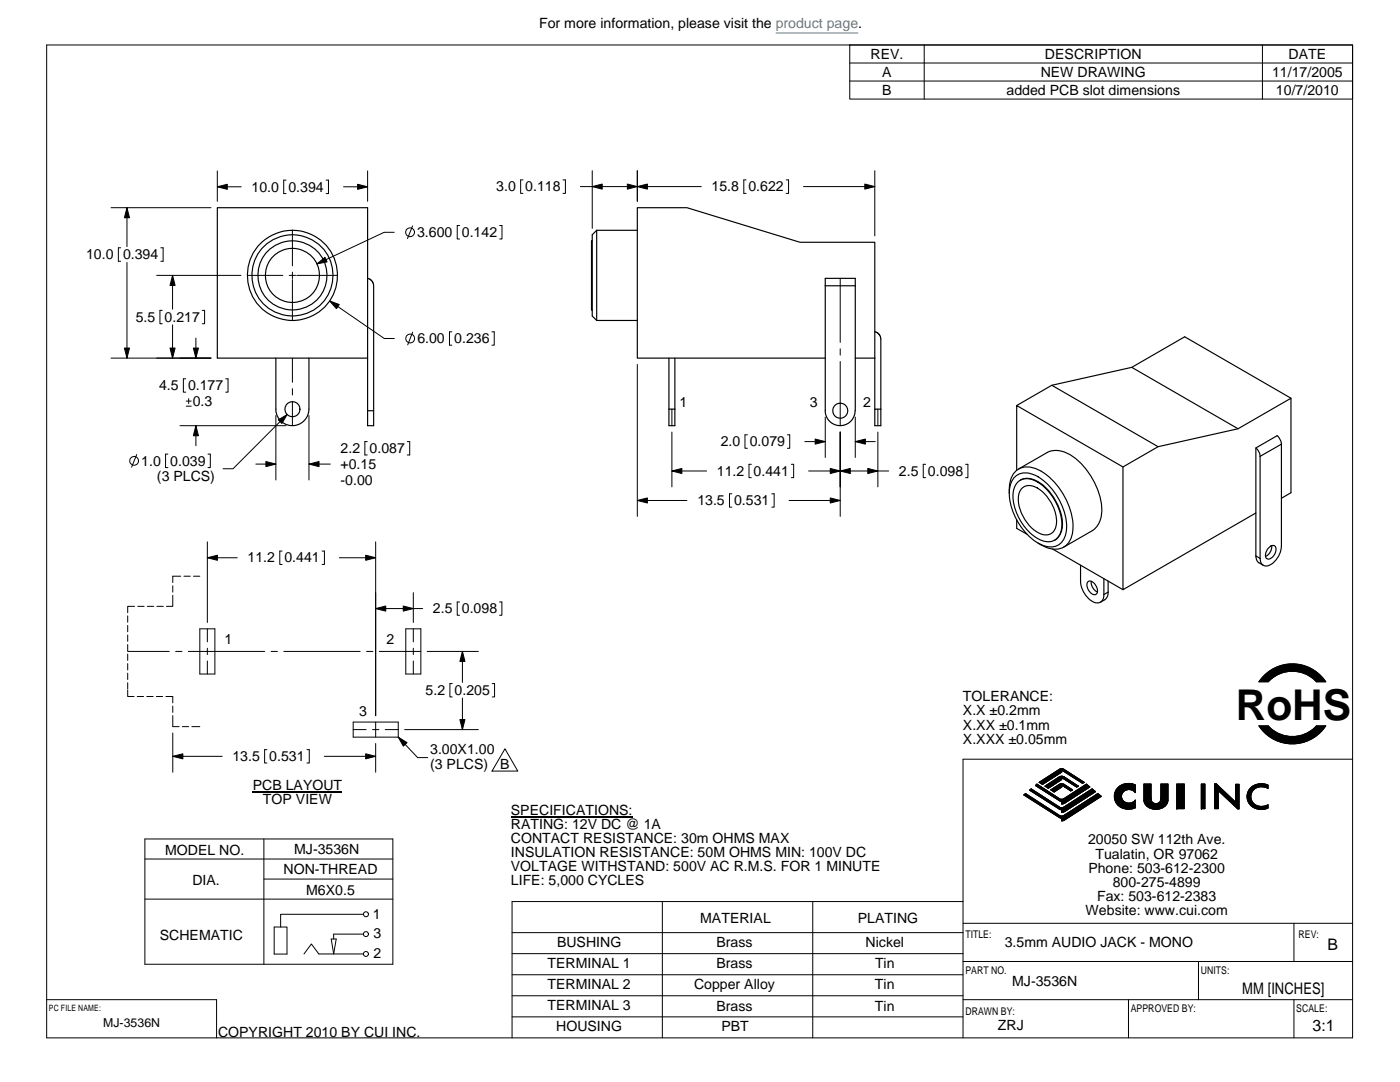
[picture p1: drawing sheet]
<svg xmlns="http://www.w3.org/2000/svg" width="279mm" height="216mm" viewBox="0 0 279 216" stroke-linecap="round" stroke-linejoin="round" font-family="sans-serif">
<g fill="none" stroke="#000" stroke-width=".2">
<path d="M9.3 9h260.6v198.1h-260.6zM169.6 9h100.3v10.8h-100.3zM169.6 16.2h100.3M169.6 12.6h100.3M184.4 9v10.8M251.9 9v10.8M43.4 37.3h4.7M43.4 34.1v6.1M57.1 35.9h-.5v2.7h.5M65.1 35.9h.5v2.7h-.5M68.6 37.3h4.8M73.4 34.1v6.1"/>
<path d="M104.4 35.9h-.5v2.7h.5M112.4 35.9h.4v2.7h-.4M118.2 34.1v11.5M127.2 34.1v6.1M140 37.2h-24.2M148.9 35.9h-.5v2.7h.5M156.9 35.9h.5v2.7h-.5M160.4 37.2h14.2M174.6 34.1v13M22.2 41.4h19.9M24.1 49.4h-.5v2.7h.5M25.3 41.4v7.8"/>
<path d="M25.3 52.4v19.1M31.3 54.9h16.8M32.1 49.4h.5v2.7h-.5M34.4 54.9v6.8M49.4 54.9h7.1M57.7 54.9h1.3M58.4 55.8v8.1M58.4 46v7M58.4 54.3v1.3M59.2 54.9h8.2M78.7 46.4h-2l-13.5 6.3M82.3 45.1l-1 2.5"/>
<path d="M91.7 45h-.5v2.7h.5M99.7 45h.5v2.7h-.5M167.7 55.5v12.8M22.2 71.5h19.9M32.4 61.9h-.5v2.7h.5M34.4 64.8v6.7M37.1 75.6h-.5v2.7h.5M37.7 79.5v1M39.1 67.5v4M40.4 61.9h.4v2.7h-.4M45 75.6h.5v2.7h-.5M58.4 71.5v4.8"/>
<path d="M58.4 77.6v1.2M65.8 60l10.9 7.5h2M82.4 66.3l-1 2.5M90.2 66.2h-.5v2.7h.5M98.2 66.2h.4v2.7h-.4M127.2 72.7v30.3M167.7 69.6v1.3M167.7 72.1v12.8M27.3 90.7l-1 2.5M33.5 90.6h-.5v2.7h.5M35.9 84.9h21.2M37.2 81h1"/>
<path d="M37.2 80h1M39.1 84.9v4M41.5 90.6h.5v2.7h-.5M51.1 92.6h4M55.1 82.9v12.9M57.3 82.7l-10.8 10.8h-2M58.4 80.1v4.8M61.7 92.6h4.2M61.7 82.9v12.9M73.3 88.1h-.5v2.7h.5M81.3 88.1h.5v2.7h-.5M127.2 99.9h9.9"/>
<path d="M134.1 81.6v3.3M134.1 86.2v11M134.1 94h6.9M146 98.5h-.4v2.7h.4M149.2 86.8h-.5v2.7h.5M149.9 92.6h-.4v2.7h.4M154 98.5h.5v2.7h-.5M157.1 86.8h.5v2.7h-.5M157.5 99.9h10.2M157.9 92.6h.5v2.7h-.5M160.6 88.1h4.1M161.4 94h16"/>
<path d="M164.7 83.2v8.1M167.7 86.2v16.8M170.7 83.2v8.1M170.7 88.1h4M175.2 81.6v3.3M175.2 86.2v11M184.7 92.6h-.4v2.7h.4M192.7 92.6h.5v2.7h-.5M34.5 118.8v2.2h-1.3M34.5 116.9v1.3M36.1 115h-1.6v1.2M36.7 115h1.3"/>
<path d="M38.6 115h1.3M41.4 108.1v16.1M41.4 111.3h5.9M56.3 110h-.5v2.6h.5M64.3 110h.4v2.6h-.4M67.7 111.3h7.3M75 108.1v34.7M82.5 118.3v5.9M25.5 137.7v1.3h1.3M25.5 122.9v1.3M25.5 124.8v1.3M25.5 126.7v1.3"/>
<path d="M25.5 128.6v1.3M25.5 130.5v1.3M25.5 132.4v1.3M25.5 134.3v1.3M25.5 136.2v1.3M25.5 130h8.3M26.9 121h-1.4v1.3M27.4 139h1.3M27.5 121h1.3M29.3 139h1.3M29.4 121h1.3M31.2 139h1.3"/>
<path d="M31.3 121h1.3M33.1 139h1.4v1.3M35.1 130h1.2M37.6 130h15.2M39.9 125.5h3v9h-3zM41.4 125.5v2.6M41.4 129.3v1.3M41.4 131.9v2.6M54.1 130h1.3M56.6 130h15.3M73.2 130h1.2M75 121.4h9.3"/>
<path d="M75.7 130h8.3M81 125.5h3v9h-3zM82.5 125.5v2.6M82.5 129.3v1.3M82.5 131.9v2.6M85.3 130h10.2M90.3 136.4h-.5v2.7h.5M91.7 120.1h-.5v2.7h.5M92.3 130v6.2M92.3 139.3v6.3M98.2 136.4h.5v2.7h-.5M99.7 120.1h.5v2.7h-.5"/>
<path d="M252.5 134.6a8 8 0 0 1 12.1 1.4h-1.9a6.6 6.6 0 0 0-9.6 0h-1.9zM34.5 142.8v2.2h1.3M34.5 140.9v1.3M34.5 146.3v7.8M34.5 150.9h9.8M36.4 145h1.3M38.3 145h1.6M53.3 149.6h-.5v2.7h.5M61.3 149.6h.4v2.7h-.4M64.7 150.9h10.3M70.5 144.1h9v3h-9zM70.5 145.6h2.6"/>
<path d="M74.3 145.6h1.3M75 148.4v5.7M75 144.1v3M76.9 145.6h2.6M79.5 147.1l3.9 4.1h2M80.8 145.6h14.7M100.8 149.4l2.5 4.5h-5.1zM204.3 158.6l.4-.3 7.1 4.5 .5-.1 6.8-4.4 .7 .6-7.3 4.7-.6 .2v-.5l-.5-.2zM205.5 157.7l.3-.3 5.9 3.8 .6-.2 5.7-3.6 .6 .6-6.1 3.9-.6 .2v-.5l-.5-.1zM206.7 156.7l.2-.2 4.8 3 .5-.1 4.6-2.9 .7 .5-5 3.3-.6 .1v-.5l-.4-.1zM207.4 156.1l4.1-2.6 .5-.1 4.4 2.7-.4 .2-4-2.6-.1 .4-3.9 2.4zM208.6 156.9l2.8-1.9 .6-.1 3.2 2-.3 .2-2.9-1.9-.1 .4-2.7 1.7z"/>
<path d="M209.7 157.6l1.7-1.1 .6-.1 2 1.2-.3 .2-1.8-1.1v.4l-1.5 .9zM223 157.3a3 3 0 0 1 3.6-.7v1.6a1.44 1.44 0 0 0-2.1-.4 1.44 1.44 0 0 0-.2 2.1 1.61 1.61 0 0 0 2.3-.2v1.5a2.88 2.88 0 0 1-4.2-2l.2-1.3zM229.8 159.7a.98 .98 0 0 0 .9 .7 .98 .98 0 0 0 .9-.7M229.8 159.7l-.1-3.2h-1.4v3.2a2.51 2.51 0 0 0 3.8 1.4 1.76 1.76 0 0 0 1-1.4v-3.2h-1.4l-.1 3.2M231.6 159.7a.98 .98 0 0 1-.9 .7 .98 .98 0 0 1-.9-.7M234.9 156.5h1.4v4.9h-1.4zM239.8 156.5h.7v4.9h-.7zM242.4 156.4h.4l3.8 3.7v-3.6h.7v4.9h-.3l-3.9-3.7v3.7h-.7zM249.4 157.4a3.1 3.1 0 0 1 3.6-.7v.6a2.19 2.19 0 0 0-3.4 1.6 2.1 2.1 0 0 0 3.1 1.9l.3-.2v.6a2.77 2.77 0 0 1-4.1-2.6zM251.2 144.8h1.9a6.5 6.5 0 0 0 9.6 0h1.9a8 8 0 0 1-13.4 0zM269.9 151.5h-77.7v55.6M28.9 167.4h49.5v25h-49.5z"/>
<path d="M28.9 179.4h49.5M28.9 171.4h49.5M52.7 167.4v25M52.7 175.4h25.7M132.2 179.9v27.2M162.2 179.9v27.2M192.2 179.9h-90v27.2M9.3 199.5h33.9v7.6M54.7 185h2.6v5.4h-2.6zM60.7 190.4l1.4-2 1.5 2h8.9M66.1 187.4h1l-.5 3zM72.5 186.4h-5.9v1"/>
<path d="M72.5 182.4h-16.5v2.6M102.2 190.3h90M102.2 194.5h90M102.2 186.1h90M102.2 198.7h90M192.2 184.2h77.7M192.2 191.9h77.7M192.2 199.5h77.7M225.2 199.5v7.6M239.2 191.9v7.6M258.2 199.5v7.6M258.2 184.2v7.7"/>
<path d="M102.2 202.9h90"/>
<circle cx="81.8" cy="46.3" r=".88"/>
<circle cx="81.9" cy="67.5" r=".88"/>
<circle cx="26.8" cy="92" r=".88"/>
<circle cx="73" cy="182.4" r=".51"/>
<circle cx="73" cy="186.4" r=".5"/>
<circle cx="73" cy="190.4" r=".49"/>
</g>
<g fill="#000" stroke="#000" stroke-width=".2">
<path d="M43.4 37.3l2-.5v1z" fill-rule="evenodd"/>
<path d="M71.4 36.8l2 .5-2 .5z" fill-rule="evenodd"/>
<path d="M118.2 37.2l2-.5v1z" fill-rule="evenodd"/>
<path d="M125.2 36.7l2 .5-2 .5z" fill-rule="evenodd"/>
<path d="M127.2 37.2l2-.5v1z" fill-rule="evenodd"/>
<path d="M172.6 36.7l2 .5-2 .5z" fill-rule="evenodd"/>
<path d="M25.3 41.4l.5 2.1h-1z" fill-rule="evenodd"/>
<path d="M34.4 54.9l.5 2.1h-1z" fill-rule="evenodd"/>
<path d="M63.2 52.7l1.7-1.3 .4 .9z" fill-rule="evenodd"/>
<path d="M24.8 69.4h1l-.5 2.1z" fill-rule="evenodd"/>
<path d="M33.9 69.4h1l-.5 2.1z" fill-rule="evenodd"/>
<path d="M38.6 69.4h1l-.5 2.1z" fill-rule="evenodd"/>
<path d="M65.8 60l1.9 .8-.6 .8z" fill-rule="evenodd"/>
<path d="M39.1 84.9l.5 2.1h-1z" fill-rule="evenodd"/>
<path d="M53.1 92.1l2 .5-2 .5z" fill-rule="evenodd"/>
<path d="M55.5 83.8l1.8-1.1-1 1.8z" fill-rule="evenodd"/>
<path d="M61.7 92.6l2-.5v1z" fill-rule="evenodd"/>
<path d="M127.2 99.9l2-.5v1z" fill-rule="evenodd"/>
<path d="M134.1 94l2-.5v1z" fill-rule="evenodd"/>
<path d="M162.7 87.6l2 .5-2 .5z" fill-rule="evenodd"/>
<path d="M165.7 99.4l2 .5-2 .5z" fill-rule="evenodd"/>
<path d="M165.7 93.5l2 .5-2 .5z" fill-rule="evenodd"/>
<path d="M167.7 94l2-.5v1z" fill-rule="evenodd"/>
<path d="M170.7 88.1l2-.5v1z" fill-rule="evenodd"/>
<path d="M173.2 93.5l2 .5-2 .5z" fill-rule="evenodd"/>
<path d="M41.4 111.3l2-.5v1z" fill-rule="evenodd"/>
<path d="M73 110.8l2 .5-2 .5z" fill-rule="evenodd"/>
<path d="M75 121.4l2-.5v1z" fill-rule="evenodd"/>
<path d="M80.5 120.9l2 .5-2 .5z" fill-rule="evenodd"/>
<path d="M92.3 130l.5 2h-1z" fill-rule="evenodd"/>
<path d="M252.2 134.8a8 8 0 0 1 12.4 1.2h-1.9a6.5 6.5 0 0 0-9.6 0h-1.9z" fill-rule="evenodd"/>
<path d="M34.5 150.9l2-.5v1z" fill-rule="evenodd"/>
<path d="M73 150.4l2 .5-2 .5z" fill-rule="evenodd"/>
<path d="M79.5 147.1l1.7 1.1-.7 .7z" fill-rule="evenodd"/>
<path d="M91.8 143.6h1l-.5 2z" fill-rule="evenodd"/>
<path d="M206.7 156.7l.2-.2 4.8 3 .5-.1 4.6-2.9 .7 .5-5 3.3-.6 .1v-.5l-.4-.1z" fill-rule="evenodd"/>
<path d="M209.7 157.6l2.1-1.2 .5 .1 1.7 1.1-.3 .2-1.7-1.1h-.1v.4l-1.5 .9z" fill-rule="evenodd"/>
<path d="M208.6 156.9l2.8-1.9 .4-.1 .5 .1 2.9 1.9-.3 .2-2.9-1.9-.1 .4-2.7 1.7z" fill-rule="evenodd"/>
<path d="M207.4 156.1l4.4-2.7h.4l4.2 2.7-.4 .2-4-2.6-.1 .4-3.9 2.4z" fill-rule="evenodd"/>
<path d="M223.3 157a3 3 0 0 1 3.3-.4v1.6a1.52 1.52 0 0 0-1.7-.6 1.52 1.52 0 0 0-1.1 1.4 1.54 1.54 0 0 0 1.2 1.2 1.54 1.54 0 0 0 1.6-.5v1.5a2.78 2.78 0 0 1-3.1-.3 2.78 2.78 0 0 1-1-2.8z" fill-rule="evenodd"/>
<path d="M228.3 156.5h1.4l.1 3.3 .2 .3 .6 .3 .7-.2 .3-.4 .1-3.3h1.4v3.2a2.46 2.46 0 0 1-3.3 1.6l-.9-.4-.5-.8z" fill-rule="evenodd"/>
<path d="M234.9 156.5v4.9h1.4v-4.9z" fill-rule="evenodd"/>
<path d="M239.8 156.5v4.9h.7v-4.9z" fill-rule="evenodd"/>
<path d="M249.7 157.1a3.1 3.1 0 0 1 3.3-.4v.6a2.16 2.16 0 0 0-2.4 0 2.16 2.16 0 0 0-.9 2.4 2.32 2.32 0 0 0 3.3 .9v.6a2.7 2.7 0 0 1-3.2-.4 2.7 2.7 0 0 1-.5-3.3z" fill-rule="evenodd"/>
<path d="M251.2 144.8h1.9a6.5 6.5 0 0 0 9.6 0h1.9a8 8 0 0 1-13.4 0z" fill-rule="evenodd"/>
<path d="M205.5 157.7l.3-.3 5.9 3.8 .6-.2 5.7-3.6 .6 .6-6.1 3.9-.6 .2v-.5l-.4-.1z" fill-rule="evenodd"/>
<path d="M204.3 158.6l.4-.3 6.7 4.4 .5 .2 .4-.2 6.8-4.4 .7 .6-7.4 4.7-.5 .2v-.5l-.4-.1z" fill-rule="evenodd"/>
<path d="M242.4 156.4h.4l3.8 3.7v-3.6h.7v4.9h-.3l-3.9-3.7v3.7h-.7z" fill-rule="evenodd"/>
</g>
<g fill="none" stroke="#000" stroke-width=".23">
<path d="M73.3 55.5l.9 .5 .4 1v27.9h-1.2v-2.9M118.2 48h-.2v13.8h.2M119.1 46l-.9 .8v16.3l.9 .8M119.1 46h8.1M119.1 46v17.9M164.7 57l.1 25.6 .4 1.1 .7 .7 1.1 .5h1l.9-.2 .9-.7 .7-1 .1-1M164.7 57v-1.5h6v1.5M164.7 57h6M170.7 57v25M55.1 71.5v10.5l.5 1.4 .7 .9 .8 .4 .9 .2h1.1l1.1-.5 .8-.8 .4-.8 .2-1.2M61.7 71.5v10.1M73.4 71.5h-30v-30.1h30v40.6"/>
<path d="M119.1 63.9h8.1M133.5 71.5v10.1M134.7 71.5v10.1M164.7 71.5h-37.5v-30.1h9.9l22.6 6.9h14.9v23.2M170.7 71.5h3.9M174.6 71.5v10.1M174.6 66.2l.8 .5 .4 1v13.9M209.9 76.9l16-3.6 21.2 12.3M225.9 73.3l10.5-6.1 21.2 12.3M73.4 82h1.2M133.5 81.6h1.2M134.7 81.6v3.3h-1.2v-3.3"/>
<path d="M174.6 81.6h1.2v3.3h-1.2zM201.4 98.4v-.7a4.3 4.3 0 0 1 2.5-4.4 5.7 5.7 0 0 1 5.1 1.5 13.9 13.9 0 0 1 5.1 11.1 3.6 3.6 0 0 1-5.4 3.3l-1.5-.8M202.6 95.1a3.7 3.7 0 0 1 4.6 0 12.5 12.5 0 0 1 5.6 10.8 3.3 3.3 0 0 1-4.8 2.9 12.2 12.2 0 0 1-6.6-10.8 4.2 4.2 0 0 1 1.2-2.9zM202.9 80.9l7-4 21.2 12.2M203.1 96.3a3.1 3.1 0 0 1 4-.1 10.5 10.5 0 0 1 4.8 9.3 2.77 2.77 0 0 1-4.3 2.2 10.3 10.3 0 0 1-5.4-9.7l.5-1.3zM203.3 93.6l5.7-3.3a5.4 5.4 0 0 1 5.9 1.4 14.8 14.8 0 0 1 5 9.9 4.9 4.9 0 0 1-1.9 4.3l-5.7 3.3M203.6 95.8a3.6 3.6 0 0 1 4.1 .7 11 11 0 0 1 4.3 8.4 3.5 3.5 0 0 1-1.5 2.9M204.1 97.3a3.1 3.1 0 0 1 3.9 .8 8 8 0 0 1 2.7 7 2.17 2.17 0 0 1-3.4 1.2 8.1 8.1 0 0 1-4-7.7l.5-.9zM224.1 93.2l-21.2-12.3v13M250.6 89.4l.6 .7 .3 1M251.5 91.1l4.2-2.5-.2-.9-.6-.8-4.3 2.5v13l-26.5 15.3v-24.5l7-4.1 16-3.5 10.5-6.1v18.8l-1.9 1.1M251.5 91.1v20.3"/>
<path d="M255.7 88.6v20.4a4.3 4.3 0 0 1-3 3.9 1.29 1.29 0 0 1-1.2-1.5M202.9 103.7v1.7l2.1 1.2M210.1 109.6l14 8.1M215.6 112.8v3.2a4.8 4.8 0 0 0 3.2 4.3 1.4 1.4 0 0 0 1.5-1.7M217.1 116.1a1.18 1.18 0 0 1 1.7 .9l.2 .6a.76 .76 0 0 1-.3 1 .76 .76 0 0 1-1-.3 1.91 1.91 0 0 1-.6-2.2zM217.8 116a2.17 2.17 0 0 0 1.2 2.1M220.3 115.5v3.1M221.1 118.2l-.8 .4M221.1 118.2l-.1 .7a2.12 2.12 0 0 1-1.4 1.3M221.1 116v2.2M250.6 110.9l.9 .5M250.6 102.4v8.5"/>
<path d="M250.6 110.9l.2 .8a1.86 1.86 0 0 0 1.3 1.1M253.4 109.2a.74 .74 0 0 1 1-.3 .74 .74 0 0 1 .2 1.1l-.6 1.1a.76 .76 0 0 1-.9 .4 .76 .76 0 0 1-.6-.8 2.28 2.28 0 0 1 .9-1.5zM253.8 108.9a2.16 2.16 0 0 1-1.2 2.1"/>
<circle cx="58.4" cy="55" r="9"/>
<circle cx="58.4" cy="55" r="5.4"/>
<circle cx="58.4" cy="54.9" r="8.1"/>
<circle cx="58.4" cy="55" r="6.9"/>
<circle cx="58.4" cy="81.6" r="1.5"/>
<circle cx="167.7" cy="82" r="1.5"/>
</g>
<path d="M50.4 158h17.9M102 163h24.2" fill="none" stroke="#000" stroke-width=".21"/>
<path d="M154.8 6.6h16.5" fill="none" stroke="#4582a4" stroke-width=".2"/>
<text font-size="8.5" x="246.6" y="143.6">RoHS</text>
<g font-size="3.2">
<text x="264.9" y="189.6">B</text>
<text x="247.9" y="198.2">MM [INCHES]</text>
<text x="261.9" y="205.7">3:1</text>
</g>
<g font-size="2.8">
<text x="107.6" y="5.6">For more information, please visit the product page.</text>
<text x="173.7" y="11.8">REV.</text>
<text x="208.6" y="11.8">DESCRIPTION</text>
<text x="257.2" y="11.8">DATE</text>
<text x="176.1" y="15.4">A</text>
<text x="207.7" y="15.4">NEW DRAWING</text>
<text x="253.9" y="15.4">11/17/2005</text>
<text x="176.1" y="19">B</text>
<text x="200.9" y="19">added PCB slot dimensions</text>
<text x="254.7" y="19">10/7/2010</text>
<text x="50.2" y="38.2">10.0</text>
<text x="57.6" y="38.2">0.394</text>
<text x="99" y="38.2">3.0 0.118</text>
<text x="142" y="38.2">15.8</text>
<text x="149.4" y="38.2">0.622</text>
<text x="83.2" y="47.3">3.600</text>
<text x="92.2" y="47.3">0.142</text>
<text x="17.2" y="51.7">10.0</text>
<text x="24.6" y="51.7">0.394</text>
<text x="27.1" y="64.2">5.5 0.217</text>
<text x="83.3" y="68.5">6.00 0.236</text>
<text x="31.7" y="77.9">4.5 0.177</text>
<text x="38.5" y="81">0.3</text>
<text x="135.6" y="81.2">1</text>
<text x="161.6" y="81.2">3</text>
<text x="172.3" y="81.2">2</text>
<text x="143.8" y="89">2.0 0.079</text>
<text x="28.2" y="92.9">1.0 0.039</text>
<text x="68" y="93.6">+0.15</text>
<text x="68" y="90.4">2.2 0.087</text>
<text x="143.1" y="94.9">11.2 0.441</text>
<text x="179.4" y="94.9">2.5 0.098</text>
<text x="31.3" y="96.1">(3 PLCS)</text>
<text x="68" y="96.7">-0.00</text>
<text x="139.2" y="100.8">13.5 0.531</text>
<text x="49.4" y="112.2">11.2 0.441</text>
<text x="86.4" y="122.4">2.5 0.098</text>
<text x="44.8" y="128.5">1</text>
<text x="77.2" y="128.5">2</text>
<text x="71.6" y="142.8">3</text>
<text x="84.9" y="138.7">5.2 0.205</text>
<text x="192.2" y="142.8">X.X ±0.2mm</text>
<text x="192.2" y="140">TOLERANCE:</text>
<text x="192.2" y="148.4">X.XXX ±0.05mm</text>
<text x="192.2" y="145.6">X.XX ±0.1mm</text>
<text x="46.4" y="151.8">13.5 0.531</text>
<text x="85.9" y="153.4">(3 PLCS)</text>
<text x="85.9" y="150.5">3.00X1.00</text>
<text x="99.8" y="153.4">B</text>
<text x="50.4" y="157.6">PCB LAYOUT</text>
<text x="52.5" y="160.4">TOP VIEW</text>
<text x="102" y="165.4">RATING: 12V DC @ 1A</text>
<text x="102" y="162.6">SPECIFICATIONS:</text>
<text x="33" y="170.5">MODEL NO.</text>
<text x="58.7" y="170.5">MJ-3536N</text>
<text x="102" y="173.8">VOLTAGE WITHSTAND: 500V AC R.M.S. FOR 1 MINUTE</text>
<text x="102" y="171">INSULATION RESISTANCE: 50M OHMS MIN: 100V DC</text>
<text x="102" y="168.2">CONTACT RESISTANCE: 30m OHMS MAX</text>
<text x="217.1" y="168.5">20050 SW 112th Ave.</text>
<text x="218.6" y="171.3">Tualatin, OR 97062</text>
<text x="38.4" y="176.6">DIA.</text>
<text x="56.6" y="174.3">NON-THREAD</text>
<text x="61.1" y="178.6">M6X0.5</text>
<text x="102" y="176.7">LIFE: 5,000 CYCLES</text>
<text x="217.2" y="174.1">Phone: 503-612-2300</text>
<text x="218.9" y="179.8">Fax: 503-612-2383</text>
<text x="222.1" y="177">800-275-4899</text>
<text x="74.4" y="183.3">1</text>
<text x="139.7" y="184.1">MATERIAL</text>
<text x="171.2" y="184.1">PLATING</text>
<text x="216.7" y="182.6">Website: www.cui.com</text>
<text x="31.9" y="187.6">SCHEMATIC</text>
<text x="74.6" y="191.2">2</text>
<text x="74.6" y="187.2">3</text>
<text x="111.2" y="189">BUSHING</text>
<text x="143" y="189">Brass</text>
<text x="172.7" y="189">Nickel</text>
<text x="200.5" y="188.9">3.5mm AUDIO JACK - MONO</text>
<text x="109.3" y="197.4">TERMINAL 2</text>
<text x="109.3" y="193.2">TERMINAL 1</text>
<text x="138.5" y="197.4">Copper Alloy</text>
<text x="143" y="193.2">Brass</text>
<text x="174.6" y="197.4">Tin</text>
<text x="174.6" y="193.2">Tin</text>
<text x="202" y="196.8">MJ-3536N</text>
<text x="109.3" y="201.5">TERMINAL 3</text>
<text x="143" y="201.6">Brass</text>
<text x="174.6" y="201.6">Tin</text>
<text x="43.5" y="206.9">COPYRIGHT 2010 BY CUI INC.</text>
<text x="111" y="205.8">HOUSING</text>
<text x="144" y="205.7">PBT</text>
<text x="199.2" y="205.5">ZRJ</text>
</g>
<text font-size="2.5" x="20.6" y="205">MJ-3536N</text>
<g font-size="2.1">
<text x="192.7" y="187.2">TITLE:</text>
<text x="259.2" y="187.2">REV:</text>
<text x="192.7" y="194.4">PART NO.</text>
<text x="239.6" y="194.4">UNITS:</text>
<text x="192.7" y="202.6">DRAWN BY:</text>
<text x="225.7" y="202">APPROVED BY:</text>
<text x="258.7" y="202">SCALE:</text>
</g>
<text font-size="1.7" x="9.8" y="201.6">PC FILE NAME:</text>
</svg>
